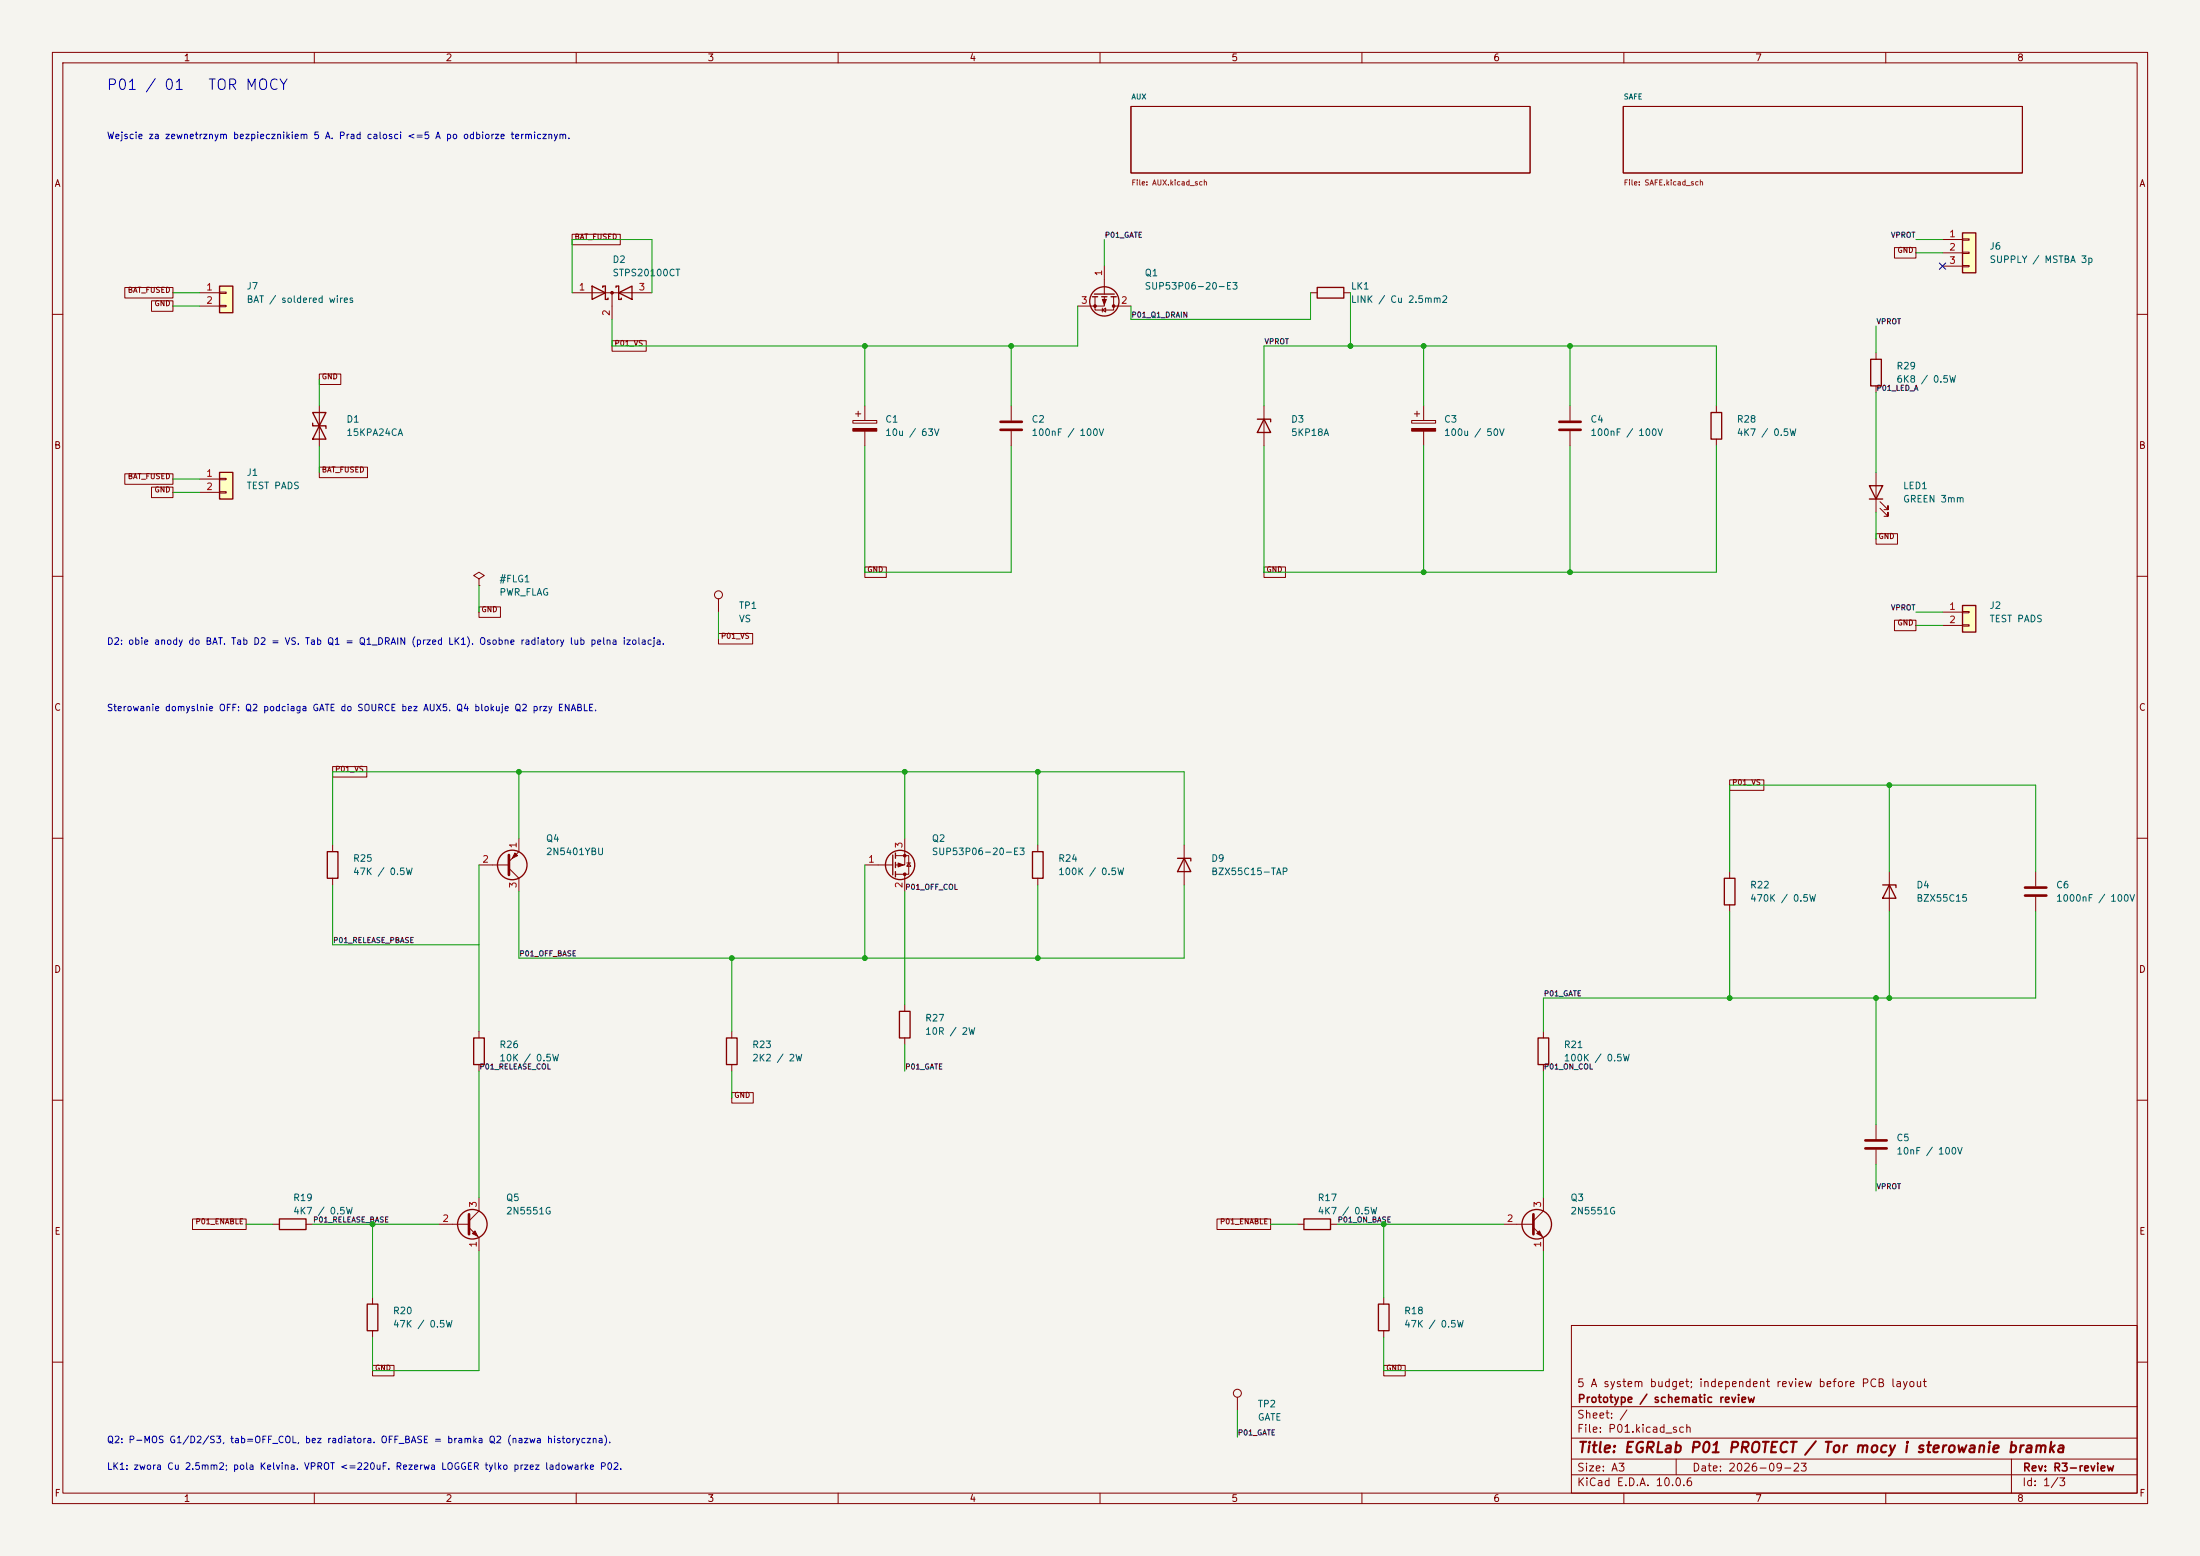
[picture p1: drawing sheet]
<svg xmlns="http://www.w3.org/2000/svg" width="420mm" height="297mm" viewBox="0 0 420 297" stroke-linecap="round" stroke-linejoin="round" font-family="sans-serif">
<path d="M0 0h420v297h-420z" fill="#f5f4ef" stroke="#f5f4ef" stroke-width=".19"/>
<g fill="none" stroke="#840000" stroke-width=".19">
<path d="M10 10h400v277h-400zM12 12h396v273h-396zM60 10v2M110 10v2M160 10v2M210 10v2M260 10v2M310 10v2M360 10v2M215.9 20.3h76.2v12.7h-76.2zM309.9 20.3h76.2v12.7h-76.2zM250.2 55.9h1.3"/>
<path d="M256.5 55.9h1.3M10 60h2M61 77.5v7.6M163.3 79h1M163.8 78.5v1M165.1 77.5v2.8M193 77.5v2.8M241.3 77.5v7.6M270 79h1M270.5 78.5v1M271.8 77.5v2.8M408 60h2"/>
<path d="M162.8 80.3h4.6v.5h-4.6zM165.1 82.3v2.8M193 82.3v2.8M269.5 80.3h4.6v.5h-4.6zM271.8 82.3v2.8M10 110h2M137.2 114.3v2.5M408 110h2M10 160h2M408 160h2M63.5 161.3v1.3M63.5 167.6v1.3"/>
<path d="M91.4 165.1h5.8M97.2 165.7l1.9 1.9v2.6M99.1 160v2.6l-1.9 1.9M198.1 161.3v1.3M198.1 167.6v1.3M360.7 166.4v7.6M388.6 166.4v2.8M388.6 171.2v2.8M139.7 196.9v1.2M172.7 191.8v1.2M172.7 198.1v1.3M10 210h2"/>
<path d="M139.7 203.2v1.3M358.1 214.6v2.8M358.1 219.5v2.7M408 210h2M52.1 233.7h1.2M58.4 233.7h1.3M247.6 233.7h1.3M254 233.7h1.3M287 233.7h5.7M292.7 234.3l1.9 1.9v2.6M294.6 228.6v2.5l-1.9 1.9M264.2 247.6v1.3"/>
<path d="M264.2 254v1.3M300 253h108v32h-108zM10 260h2M236.2 266.7v2.5M300 278.5h108M300 274.5h108M300 268.5h108M320 278.5v3M384 278.5v6.5M408 260h2M60 285v2M110 285v2"/>
<path d="M160 285v2M210 285v2M260 285v2M300 281.5h108M310 285v2M360 285v2"/>
<circle cx="137.2" cy="113.5" r=".76"/>
<circle cx="236.2" cy="265.9" r=".76"/>
</g>
<g fill="#840000" stroke="#840000" stroke-width=".19">
<path d="M162.8 81.8h4.6v.5h-4.6z"/>
<path d="M269.5 81.8h4.6v.5h-4.6z"/>
<path d="M293.4 235.5l.5-.6 .5 1.1z"/>
<path d="M98.3 162.8l.5 .5-1 .5z"/>
</g>
<g fill="none" stroke="#840000" stroke-width=".25">
<path d="M251.5 54.9h5v2h-5zM59.7 78.7h2.5l-2.5 5.1h2.5zM59.7 80.8v.5h2.5v.5M240 80h2.6v.5M241.3 80l1.3 2.6h-2.6zM62.5 162.6h2v5h-2zM197.1 162.6h2v5h-2zM359.4 168.9h2.5v.5M360.7 168.9l1.2 2.6h-2.5zM138.7 198.1h2v5.1h-2zM171.7 193h2v5.1h-2zM53.3 232.7h5.1v2h-5.1z"/>
<path d="M248.9 232.7h5.1v2h-5.1zM263.1 248.9h2.1v5.1h-2.1z"/>
<circle cx="97.8" cy="165.1" r="2.82"/>
<circle cx="293.4" cy="233.7" r="2.82"/>
</g>
<path d="M191 80.5h4.1M191 82h4.1M97.2 163.2v3.8M386.6 170.9h4.1M386.6 169.4h4.1M356.1 217.7h4.1M356.1 219.2h4.1M292.7 231.8v3.8" fill="none" stroke="#840000" stroke-width=".51"/>
<path d="M41.9 54.6h2.5v5.1h-2.5z" fill="#ffffc2"/>
<path d="M41.9 54.6h2.5v5.1h-2.5z" fill="none" stroke="#840000" stroke-width=".25"/>
<path d="M38.1 55.9h3.8M38.1 58.4h3.8M41.9 55.8h1.3v.2h-1.3zM41.9 58.3h1.3v.2h-1.3z" fill="none" stroke="#840000" stroke-width=".19"/>
<path d="M41.9 90.2h2.5v5.1h-2.5z" fill="#ffffc2"/>
<g fill="none" stroke="#840000" stroke-width=".25">
<path d="M357.1 68.6h2.1v5.1h-2.1zM41.9 90.2h2.5v5.1h-2.5zM170.4 163.2v3.8M170.9 162.8v1M170.9 164.6v1M170.9 166.4v1M293.6 198.1h2.1v5.1h-2.1zM70.1 248.9h2v5.1h-2z"/>
<circle cx="171.8" cy="165.1" r="2.79"/>
</g>
<g fill="none" stroke="#840000" stroke-width=".19">
<path d="M299.7 77.5v2.8M358.1 67.3v1.3M358.1 73.7v1.2M38.1 91.4h3.8M38.1 94h3.8M41.9 91.3h1.3v.3h-1.3zM41.9 93.9h1.3v.2h-1.3zM299.7 82.3v2.8M91.4 110.5l1.1-.6-1.1-.7-1 .7 1 .6v1.3M91.4 111.8h.1M165.1 165.1h5.3M170.9 163.3h2.6v3.6h-2.6"/>
<path d="M172.7 160v5.1h-1.8M172.7 166.9v3.3M173.1 164.7h.8M173.5 164.7l.4 .7h-.8zM294.6 196.9v1.2M294.6 203.2v1.3M71.1 247.6v1.3M71.1 254v1.3"/>
</g>
<g fill="#840000" stroke="#840000" stroke-width=".19">
<path d="M171.4 164.7l1.1 .4-1.1 .4z"/>
<circle cx="172.7" cy="166.9" r=".25"/>
<circle cx="172.7" cy="163.3" r=".25"/>
</g>
<path d="M297.7 80.5h4.1M297.7 82h4.1" fill="none" stroke="#840000" stroke-width=".51"/>
<path d="M374.6 44.5h2.6v7.6h-2.6z" fill="#ffffc2"/>
<g fill="none" stroke="#840000" stroke-width=".25">
<path d="M374.6 44.5h2.6v7.6h-2.6zM356.9 92.7h2.5l-1.3 2.6zM356.9 95.3h2.5M224.8 163.8h2.5v.5M226.1 163.8l1.2 2.6h-2.5zM90.4 198.1h2.1v5.1h-2.1z"/>
<circle cx="90.2" cy="233.7" r="2.82"/>
</g>
<g fill="none" stroke="#840000" stroke-width=".19">
<path d="M370.8 45.7h3.8M370.8 48.3h3.8M370.8 50.8h3.8M374.6 45.6h1.3v.2h-1.3zM374.6 48.1h1.3v.3h-1.3zM374.6 50.7h1.3v.2h-1.3zM358.1 90.2v7.6M358.9 97l1.5 1.6v-.8v.8h-.7M358.9 95.8l1.5 1.5v-.8v.8h-.7M226.1 161.3v7.6M91.4 196.9v1.2M91.4 203.2v1.3"/>
<path d="M83.8 233.7h5.7M89.5 234.3l1.9 1.9v2.6M91.4 228.6v2.5l-1.9 1.9"/>
</g>
<path d="M89.5 231.8v3.8" fill="none" stroke="#840000" stroke-width=".51"/>
<path d="M90.2 235.5l.5-.6 .5 1.1z" fill="#840000" stroke="#840000" stroke-width=".19"/>
<path d="M374.6 115.6h2.6v5.1h-2.6z" fill="#ffffc2"/>
<g fill="none" stroke="#840000" stroke-width=".25">
<path d="M113 54.6l2.6 1.3-2.6 1.3zM115.1 54.9v-.3h.5v2.6h.5v-.3M117.6 54.9v-.3h.5v2.6h.5v-.3M118.1 55.9l2.5-1.3v2.6zM208.5 56.6h1M208.9 56.1h3.8M210.3 56.6h1M212.1 56.6h1M326.6 78.7h2.1v5.1h-2.1zM374.6 115.6h2.6v5.1h-2.6zM329.2 167.6h2v5.1h-2z"/>
<circle cx="210.8" cy="57.5" r="2.79"/>
</g>
<g fill="none" stroke="#840000" stroke-width=".19">
<path d="M23.8 54.9h9.2v2h-9.2zM28.9 57.4h4.1v2h-4.1zM109.2 44.7h9.2v2h-9.2zM109.2 55.9h15.3M116.8 55.9v5.1M209 56.6v2.6h3.6v-2.6M210.4 59.2l.7-.4v.8zM210.4 58.8v.8M210.8 56.6v1.8h-5.1M210.8 50.8v5.3M212.6 58.4h3.3M361.7 47.3h4.1v2h-4.1z"/>
<path d="M61 71.4h4.1v2h-4.1zM116.8 65h6.6v2h-6.6zM327.7 77.5v1.2M23.8 90.4h9.2v2h-9.2zM28.9 93h4.1v2h-4.1zM61 89.2h9.2v2h-9.2zM327.7 83.8v1.3M91.4 115.8h4.1v2h-4.1zM165.1 108.2h4.1v2h-4.1zM241.3 108.2h4.1v2h-4.1zM358.1 101.9h4.1v2h-4.1zM361.7 118.4h4.1v2h-4.1z"/>
<path d="M370.8 116.8h3.8M370.8 119.4h3.8M374.6 116.7h1.3v.3h-1.3zM374.6 119.3h1.3v.2h-1.3zM137.2 120.9h6.5v2h-6.5zM63.5 146.3h6.5v2h-6.5zM330.2 148.9h6.5v2h-6.5zM330.2 166.4v1.2M330.2 172.7v1.3M139.7 208.5h4.1v2.1h-4.1zM36.7 232.7h10.3v2h-10.3zM232.3 232.7h10.3v2h-10.3z"/>
<path d="M71.1 260.6h4.1v2h-4.1zM264.2 260.6h4.1v2h-4.1z"/>
</g>
<g fill="#840000" stroke="#840000" stroke-width=".19">
<path d="M210.4 57.2h.8l-.4 1z"/>
<circle cx="212.6" cy="58.4" r=".25"/>
<circle cx="209" cy="58.4" r=".25"/>
<circle cx="116.8" cy="55.9" r=".25"/>
</g>
<g fill="none" stroke="#009600" stroke-width=".19">
<path d="M33 55.9h5.1M33 58.4h5.1M109.2 55.9v-10.2h15.3v10.2M205.7 58.4v7.6h-88.9v-5M210.8 45.7v5.1M250.2 55.9v5.1h-34.3v-2.6M257.8 55.9v10.1M365.8 45.7h5M365.8 48.3h5M61 72.4v5.1M165.1 66v11.5M193 66v11.5"/>
<path d="M241.3 77.5v-11.5h86.4v11.5M271.8 66v11.5M299.7 66v11.5M358.1 62.2v5.1M358.1 74.9v15.3M33 91.4h5.1M33 94h5.1M61 85.1v5.1M165.1 85.1v24.1h27.9v-24.1M241.3 85.1v24.1h86.4v-24.1M271.8 85.1v24.1M299.7 85.1v24.1"/>
<path d="M358.1 97.8v5.1M91.4 111.8v5M137.2 116.8v5.1M365.8 119.4h5M365.8 116.8h5M99.1 147.3v12.7M172.7 147.3v12.7M198.1 147.3v14M360.7 149.9v16.5M63.5 161.3v-14h162.6v14M63.5 168.9v11.4h27.9M91.4 165.1v31.8"/>
<path d="M165.1 165.1v17.8M172.7 170.2v21.6M198.1 168.9v14M226.1 168.9v14h-127v-12.7M330.2 166.4v-16.5h58.4v16.5M330.2 174v16.5M360.7 174v16.5M388.6 174v16.5h-94v6.4M139.7 182.9v14M172.7 199.4v5.1M358.1 190.5v24.1M91.4 204.5v24.1"/>
<path d="M139.7 204.5v5.1M294.6 204.5v24.1M47 233.7h5.1M59.7 233.7h24.1M71.1 233.7v13.9M91.4 238.8v22.8h-20.3v-6.3M242.6 233.7h5M255.3 233.7h31.7M264.2 233.7v13.9M294.6 238.8v22.8h-30.4v-6.3M358.1 222.2v5.1M236.2 269.2v5.1"/>
</g>
<path d="M370.2 50.2l1.2 1.2M371.4 50.2l-1.2 1.2" fill="none" stroke="#000084" stroke-width=".19"/>
<g fill="#009600" stroke="#009600" stroke-width=".19">
<circle cx="71.1" cy="233.7" r=".46"/>
<circle cx="165.1" cy="182.9" r=".46"/>
<circle cx="139.7" cy="182.9" r=".46"/>
<circle cx="257.8" cy="66" r=".46"/>
<circle cx="271.8" cy="66" r=".46"/>
<circle cx="299.7" cy="66" r=".46"/>
<circle cx="271.8" cy="109.2" r=".46"/>
<circle cx="299.7" cy="109.2" r=".46"/>
<circle cx="193" cy="66" r=".46"/>
<circle cx="165.1" cy="66" r=".46"/>
<circle cx="198.1" cy="182.9" r=".46"/>
<circle cx="172.7" cy="147.3" r=".46"/>
<circle cx="198.1" cy="147.3" r=".46"/>
<circle cx="264.2" cy="233.7" r=".46"/>
<circle cx="330.2" cy="190.5" r=".46"/>
<circle cx="358.1" cy="190.5" r=".46"/>
<circle cx="360.7" cy="190.5" r=".46"/>
<circle cx="99.1" cy="147.3" r=".46"/>
<circle cx="360.7" cy="149.9" r=".46"/>
</g>
<g font-size="2" fill="#0000c2">
<text x="20.2" y="17.7">P01 / 01</text>
<text x="39.6" y="17.7">TOR MOCY</text>
</g>
<text font-size="2" fill="#840000" x="301" y="277.8">Title: EGRLab P01 PROTECT / Tor mocy i sterowanie bramka</text>
<g font-size="1.5" fill="#840000">
<text x="300.9" y="265.1">5 A system budget; independent review before PCB layout</text>
<text x="301" y="268.1">Prototype / schematic review</text>
<text x="300.9" y="273.8">File: P01.kicad_sch</text>
<text x="300.9" y="271.1">Sheet: /</text>
<text x="300.9" y="281.2">Size: A3</text>
<text x="322.9" y="281.2">Date: 2026-09-23</text>
<text x="386" y="281.2">Rev: R3-review</text>
<text x="300.9" y="284">KiCad E.D.A. 10.0.6</text>
<text x="385.9" y="284">Id: 1/3</text>
</g>
<g font-size="1.3" fill="#840000">
<text x="35" y="12">1</text>
<text x="85" y="12">2</text>
<text x="135" y="12">3</text>
<text x="185" y="12">4</text>
<text x="235" y="12">5</text>
<text x="285" y="12">6</text>
<text x="335" y="12">7</text>
<text x="385" y="12">8</text>
<text x="10.3" y="36">A</text>
<text x="408.3" y="36">A</text>
<text x="10.2" y="86">B</text>
<text x="408.2" y="86">B</text>
<text x="10.2" y="136">C</text>
<text x="408.2" y="136">C</text>
<text x="10.2" y="186">D</text>
<text x="408.2" y="186">D</text>
<text x="10.3" y="236">E</text>
<text x="408.3" y="236">E</text>
<text x="10.3" y="286">F</text>
<text x="35" y="287">1</text>
<text x="85" y="287">2</text>
<text x="135" y="287">3</text>
<text x="185" y="287">4</text>
<text x="235" y="287">5</text>
<text x="285" y="287">6</text>
<text x="335" y="287">7</text>
<text x="385" y="287">8</text>
<text x="408.3" y="286">F</text>
</g>
<g font-size="1.3" fill="#0000c2">
<text x="20.3" y="26.9">Wejscie za zewnetrznym bezpiecznikiem 5 A. Prad calosci &lt;=5 A po odbiorze termicznym.</text>
<text x="20.3" y="123.4">D2: obie anody do BAT. Tab D2 = VS. Tab Q1 = Q1_DRAIN (przed LK1). Osobne radiatory lub pelna izolacja.</text>
<text x="20.3" y="136">Sterowanie domyslnie OFF: Q2 podciaga GATE do SOURCE bez AUX5. Q4 blokuje Q2 przy ENABLE.</text>
<text x="20.3" y="275.8">Q2: P-MOS G1/D2/S3, tab=OFF_COL, bez radiatora. OFF_BASE = bramka Q2 (nazwa historyczna).</text>
<text x="20.3" y="280.9">LK1: zwora Cu 2.5mm2; pola Kelvina. VPROT &lt;=220uF. Rezerwa LOGGER tylko przez ladowarke P02.</text>
</g>
<g font-size="1.3" fill="#a90000">
<text x="372" y="45.6">1</text>
<text x="210.7" y="52.8" transform="rotate(-90 210.7 52.8)">1</text>
<text x="372" y="48.1">2</text>
<text x="372" y="50.7">3</text>
<text x="39.3" y="55.7">1</text>
<text x="39.3" y="58.3">2</text>
<text x="110.4" y="55.7">1</text>
<text x="121.8" y="55.7">3</text>
<text x="206.3" y="58.3">3</text>
<text x="213.9" y="58.3">2</text>
<text x="116.7" y="60.4" transform="rotate(-90 116.7 60.4)">2</text>
<text x="39.3" y="91.3">1</text>
<text x="39.3" y="93.8">2</text>
<text x="372" y="116.7">1</text>
<text x="372" y="119.2">2</text>
<text x="92" y="165">2</text>
<text x="98.9" y="162" transform="rotate(-90 98.9 162)">1</text>
<text x="165.6" y="165">1</text>
<text x="172.6" y="162" transform="rotate(-90 172.6 162)">3</text>
<text x="98.9" y="169.6" transform="rotate(-90 98.9 169.6)">3</text>
<text x="172.6" y="169.6" transform="rotate(-90 172.6 169.6)">2</text>
<text x="84.4" y="233.5">2</text>
<text x="91.3" y="230.6" transform="rotate(-90 91.3 230.6)">3</text>
<text x="287.6" y="233.5">2</text>
<text x="294.5" y="230.6" transform="rotate(-90 294.5 230.6)">3</text>
<text x="91.3" y="238.2" transform="rotate(-90 91.3 238.2)">1</text>
<text x="294.5" y="238.2" transform="rotate(-90 294.5 238.2)">1</text>
</g>
<g font-size="1.3" fill="#006464">
<text x="379.7" y="48">J6</text>
<text x="116.8" y="50.5">D2</text>
<text x="116.8" y="53">STPS20100CT</text>
<text x="218.4" y="53">Q1</text>
<text x="379.7" y="50.5">SUPPLY / MSTBA 3p</text>
<text x="47" y="55.6">J7</text>
<text x="47" y="58.1">BAT / soldered wires</text>
<text x="218.4" y="55.6">SUP53P06-20-E3</text>
<text x="257.8" y="55.6">LK1</text>
<text x="257.8" y="58.1">LINK / Cu 2.5mm2</text>
<text x="361.9" y="70.8">R29</text>
<text x="361.9" y="73.4">6K8 / 0.5W</text>
<text x="66" y="81">D1</text>
<text x="66" y="83.5">15KPA24CA</text>
<text x="168.9" y="81">C1</text>
<text x="168.9" y="83.5">10u / 63V</text>
<text x="196.8" y="81">C2</text>
<text x="196.8" y="83.5">100nF / 100V</text>
<text x="246.4" y="81">D3</text>
<text x="246.4" y="83.5">5KP18A</text>
<text x="275.6" y="81">C3</text>
<text x="275.6" y="83.5">100u / 50V</text>
<text x="303.5" y="81">C4</text>
<text x="303.5" y="83.5">100nF / 100V</text>
<text x="331.5" y="81">R28</text>
<text x="331.5" y="83.5">4K7 / 0.5W</text>
<text x="47" y="91.1">J1</text>
<text x="47" y="93.7">TEST PADS</text>
<text x="363.2" y="93.7">LED1</text>
<text x="363.2" y="96.2">GREEN 3mm</text>
<text x="95.2" y="111.5">#FLG1</text>
<text x="95.2" y="114">PWR_FLAG</text>
<text x="141" y="116.5">TP1</text>
<text x="141" y="119.1">VS</text>
<text x="379.7" y="116.5">J2</text>
<text x="379.7" y="119.1">TEST PADS</text>
<text x="104.1" y="161">Q4</text>
<text x="177.8" y="161">Q2</text>
<text x="67.3" y="164.8">R25</text>
<text x="67.3" y="167.3">47K / 0.5W</text>
<text x="104.1" y="163.5">2N5401YBU</text>
<text x="177.8" y="163.5">SUP53P06-20-E3</text>
<text x="201.9" y="164.8">R24</text>
<text x="201.9" y="167.3">100K / 0.5W</text>
<text x="231.1" y="164.8">D9</text>
<text x="231.1" y="167.3">BZX55C15-TAP</text>
<text x="334" y="169.9">R22</text>
<text x="334" y="172.4">470K / 0.5W</text>
<text x="365.7" y="169.9">D4</text>
<text x="365.7" y="172.4">BZX55C15</text>
<text x="392.4" y="169.9">C6</text>
<text x="392.4" y="172.4">1000nF / 100V</text>
<text x="176.5" y="195.3">R27</text>
<text x="176.5" y="197.8">10R / 2W</text>
<text x="95.2" y="200.4">R26</text>
<text x="95.2" y="202.9">10K / 0.5W</text>
<text x="143.5" y="200.4">R23</text>
<text x="143.5" y="202.9">2K2 / 2W</text>
<text x="298.4" y="200.4">R21</text>
<text x="298.4" y="202.9">100K / 0.5W</text>
<text x="361.9" y="218.1">C5</text>
<text x="361.9" y="220.7">10nF / 100V</text>
<text x="55.9" y="229.6">R19</text>
<text x="55.9" y="232.1">4K7 / 0.5W</text>
<text x="96.5" y="229.6">Q5</text>
<text x="96.5" y="232.1">2N5551G</text>
<text x="251.4" y="229.6">R17</text>
<text x="251.4" y="232.1">4K7 / 0.5W</text>
<text x="299.7" y="229.6">Q3</text>
<text x="299.7" y="232.1">2N5551G</text>
<text x="74.9" y="251.2">R20</text>
<text x="268" y="251.2">R18</text>
<text x="74.9" y="253.7">47K / 0.5W</text>
<text x="268" y="253.7">47K / 0.5W</text>
<text x="240" y="268.9">TP2</text>
<text x="240" y="271.5">GATE</text>
</g>
<g font-size="1" fill="#006464">
<text x="215.9" y="19.2">AUX</text>
<text x="309.9" y="19.2">SAFE</text>
</g>
<g font-size="1" fill="#725600">
<text x="215.9" y="35.6">File: AUX.kicad_sch</text>
<text x="309.9" y="35.6">File: SAFE.kicad_sch</text>
</g>
<g font-size="1" fill="#840000">
<text x="109.6" y="46">BAT_FUSED</text>
<text x="362.1" y="48.5">GND</text>
<text x="24.3" y="56.1">BAT_FUSED</text>
<text x="29.4" y="58.7">GND</text>
<text x="117.2" y="66.3">P01_VS</text>
<text x="61.3" y="72.6">GND</text>
<text x="24.3" y="91.7">BAT_FUSED</text>
<text x="29.4" y="94.2">GND</text>
<text x="61.3" y="90.4">BAT_FUSED</text>
<text x="358.5" y="103.1">GND</text>
<text x="165.5" y="109.5">GND</text>
<text x="241.7" y="109.5">GND</text>
<text x="91.8" y="117.1">GND</text>
<text x="362.1" y="119.6">GND</text>
<text x="137.5" y="122.2">P01_VS</text>
<text x="63.9" y="147.6">P01_VS</text>
<text x="330.6" y="150.1">P01_VS</text>
<text x="140.1" y="209.8">GND</text>
<text x="37.2" y="233.9">P01_ENABLE</text>
<text x="232.8" y="233.9">P01_ENABLE</text>
<text x="71.5" y="261.9">GND</text>
<text x="264.5" y="261.9">GND</text>
</g>
<g font-size="1" fill="#0f0f0f">
<text x="210.8" y="45.6">P01_GATE</text>
<text x="360.9" y="45.6">VPROT</text>
<text x="215.9" y="60.9">P01_Q1_DRAIN</text>
<text x="241.3" y="65.9">VPROT</text>
<text x="358.1" y="62.1">VPROT</text>
<text x="358.1" y="74.8">P01_LED_A</text>
<text x="360.9" y="116.7">VPROT</text>
<text x="172.7" y="170.1">P01_OFF_COL</text>
<text x="63.5" y="180.2">P01_RELEASE_PBASE</text>
<text x="99.1" y="182.8">P01_OFF_BASE</text>
<text x="294.6" y="190.4">P01_GATE</text>
<text x="91.4" y="204.4">P01_RELEASE_COL</text>
<text x="172.7" y="204.4">P01_GATE</text>
<text x="294.6" y="204.4">P01_ON_COL</text>
<text x="358.1" y="227.2">VPROT</text>
<text x="59.7" y="233.6">P01_RELEASE_BASE</text>
<text x="255.3" y="233.6">P01_ON_BASE</text>
<text x="236.2" y="274.2">P01_GATE</text>
</g>
</svg>
